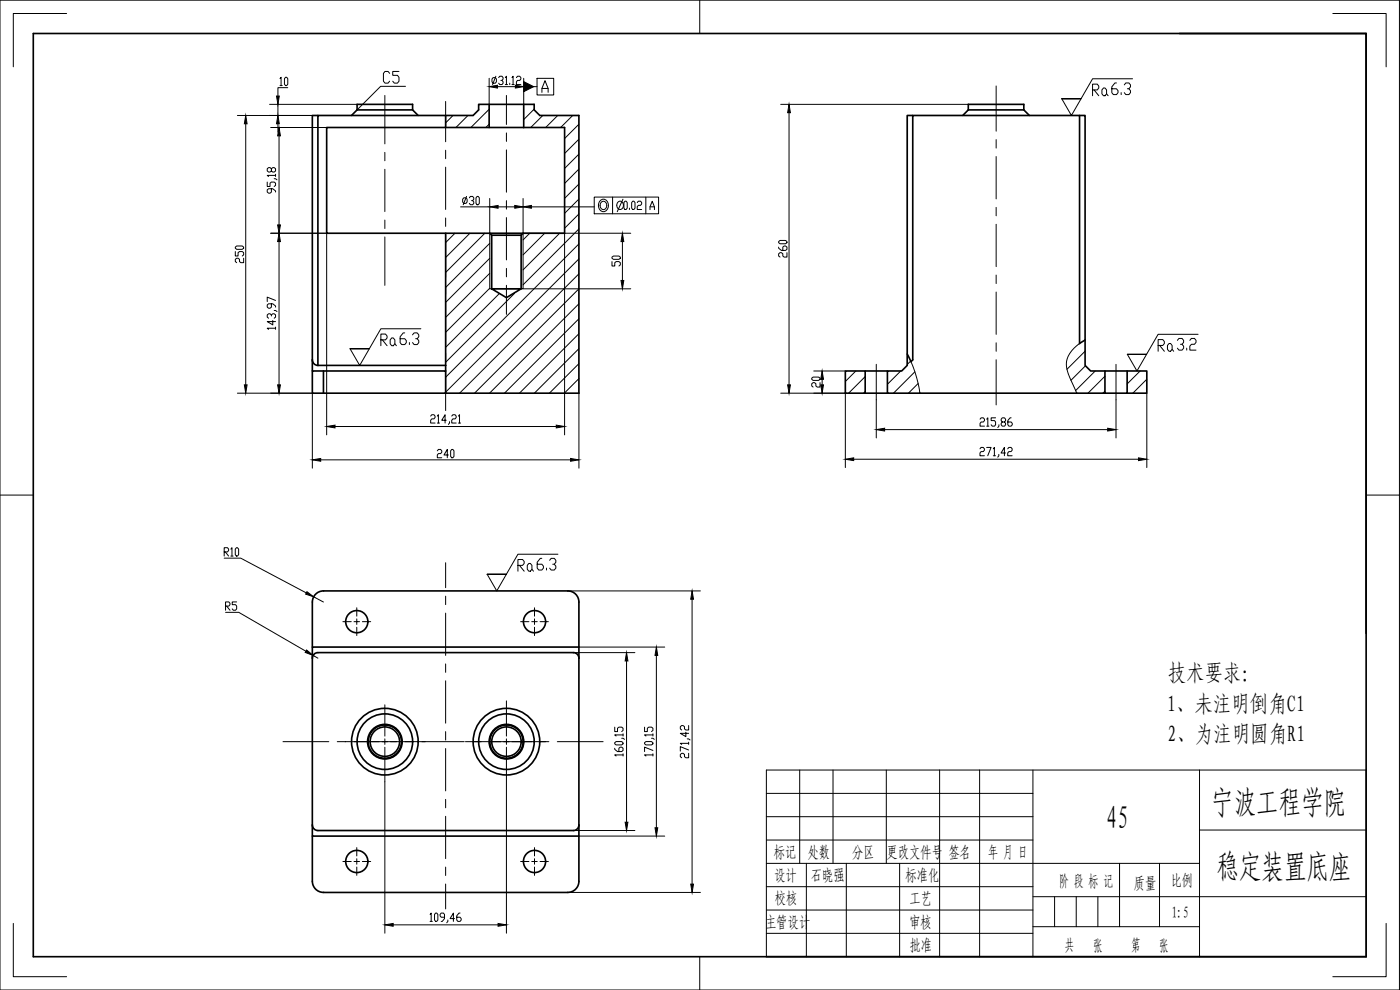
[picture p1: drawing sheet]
<svg xmlns="http://www.w3.org/2000/svg" width="420mm" height="297mm" viewBox="0 0 420 297" stroke-linecap="round" stroke-linejoin="round" font-family="sans-serif">
<g fill="none" stroke="#000" stroke-width=".5">
<path d="M10 10.1h400v276.9h-400zM354 10.1h56v180M95.4 34.6h-1.7v73.4M107.2 33l-1.7 1.6M107.2 33v-1.7h16.6v1.7M107.2 33h16.6M123.8 33l1.7 1.6M133.7 38.3h13.1M146.8 31.3h-3.2v1.7l-1.6 1.6h-8.3M157.2 31.3h-10.4v7h10.4M157.2 31.3h3.1v1.7l1.7 1.6h11.7v83.4h-40M157.2 31.3v7"/>
<path d="M157.2 38.3h12.2v31.7h-35.7M273.9 34.6h-1.6v71.6l1.1 2.3 .5-.5v-73.4h50.1v68.5l1.6-1.1v-67.4h-1.6M290.6 33h16.7M290.6 33v-1.7h16.7v1.7M290.6 33l-1.7 1.6M307.3 33l1.6 1.6M147 70l.6 .6M156.4 70.6h-8.8v16.1M156.4 70.6v16.1M157 70l-.6 .6M147.6 86.7h8.8l-4.4 2.6zM93.7 111.3h40v6.7h-40z"/>
<path d="M93.7 108v3.3M93.7 108l.5 1.2 1.2 .4M95.4 109.6v-75h38.3v3.7h-35.7v31.7h35.7v39.6M95.4 109.6h38.3M97.1 111.3v6.7M133.7 109.6v1.7M253.7 111.3h6v6.7h-6zM259.7 118h6.6M259.7 111.3h6.6M272.3 106.2v3.4l-1.7 1.7h-4.3v6.7h65.3M325.6 102v7.6l1.7 1.7h4.3M338.3 111.3h5.9v6.7h-5.9z"/>
<path d="M338.3 111.3h-6.7v6.7h6.7M93.7 197.5v-3.4h80v3.4M93.7 180.6v13.5M93.7 197.5v50M93.7 180.6a3.3 3.3 0 0 1 3.4-3.3h73.3a3.3 3.3 0 0 1 3.3 3.3M172.1 195.8h-76.7l-1.2 .5-.5 1.2M172.1 195.8l1.2 .5 .4 1.2M173.7 180.6v13.5M173.7 197.5v50M93.7 247.5v3.4h80v-3.4M93.7 250.9v13.5a3.3 3.3 0 0 0 3.4 3.4h73.3a3.3 3.3 0 0 0 3.3-3.4v-13.5M93.7 247.5l.5 1.2 1.2 .5h76.7"/>
<path d="M173.7 247.5l-.4 1.2-1.2 .5"/>
<circle cx="107.1" cy="186.5" r="3.3"/>
<circle cx="160.4" cy="186.5" r="3.3"/>
<circle cx="115.5" cy="222.5" r="10"/>
<circle cx="115.5" cy="222.5" r="8.3"/>
<circle cx="115.5" cy="222.5" r="5"/>
<circle cx="115.5" cy="222.5" r="4.4"/>
<circle cx="115.5" cy="222.5" r="5.2"/>
<circle cx="152" cy="222.5" r="10"/>
<circle cx="152" cy="222.5" r="8.3"/>
<circle cx="152" cy="222.5" r="5"/>
<circle cx="152" cy="222.5" r="4.4"/>
<circle cx="152" cy="222.5" r="5.2"/>
<circle cx="107.1" cy="258.5" r="3.3"/>
<circle cx="160.4" cy="258.5" r="3.3"/>
</g>
<g fill="none" stroke="#000" stroke-width=".3">
<path d="M136 34.6l-2.3 2.3M140.4 34.6l-3.6 3.7M143.8 31.3l-.2 .1M146.8 32.8l-5.5 5.5M146.8 37.3l-1 1M157.2 31.3v.1M160.3 32.7l-3.1 3.2M162.9 34.6l-3.6 3.7M167.4 34.6l-3.6 3.7M171.9 34.6l-3.6 3.7M173.7 37.3l-4.3 4.3M173.7 41.8l-4.3 4.3"/>
<path d="M173.7 46.2l-4.3 4.3M173.7 50.7l-4.3 4.3M173.7 55.2l-4.3 4.3M173.7 59.7l-4.3 4.3M136.5 70l-2.8 2.8M141 70l-7.3 7.3M145.5 70l-11.8 11.8M147 73l-13.3 13.3M147 77.5l-13.3 13.2M159 70l-2 2M163.5 70l-6.5 6.5M168 70l-11 11"/>
<path d="M173.7 64.2l-4.3 4.3M173.7 68.7l-16.7 16.8M173.7 73.2l-40 40M173.7 77.7l-40 40M147 82l-13.3 13.2M147 86.5l-13.3 13.2M149.8 88.1l-16.1 16.1M154.4 88l-20.7 20.7M173.7 82.2l-35.8 35.8M173.7 86.7l-31.3 31.3M173.7 91.2l-26.8 26.8M173.7 95.6l-22.3 22.4"/>
<path d="M173.7 100.1l-17.8 17.9M173.7 104.6l-13.3 13.4M173.7 109.1l-8.8 8.9M173.7 113.6l-4.3 4.4M256.8 111.3l-3.1 3.2M259.7 113l-5 5M259.7 117.5l-.5 .5M270.3 111.3l-4 4M273.3 108.3l-1 1.1M274.6 111.6l-6.5 6.4M275.5 115.1l-2.9 2.9M325.6 105.4l-5.4 5.4"/>
<path d="M325.8 109.7l-4.4 4.4M328.7 111.3l-5.9 5.9M331.6 112.9l-5.1 5.1M331.6 117.4l-.6 .6M342.2 111.3l-3.9 3.9M344.2 113.8l-4.2 4.2"/>
</g>
<g fill="none" stroke="#000" stroke-width=".3">
<path d="M0 .1h420v296.9h-420zM20 4h-16v16.1M210 .1v10M400 4h16v16.1M147 70v16.7h10v-16.7M0 148.5h10M410 148.5h10M110.7 223.8a5 5 0 0 1 4.4-6.3 5 5 0 0 1 5.4 5.5 5 5 0 0 1-6.3 4.4M147.2 223.8a5 5 0 0 1 4.4-6.3 5 5 0 0 1 5.4 5.5 5 5 0 0 1-6.3 4.4M230 238h80M240 231v28M250 231v28"/>
<path d="M266 231v28M282 231v56M294 231v56M310 231v56M360 231v56M230 245h80M230 252h80M230 259h130M242 259v28M254 259v28M270 259v28M336 259v19"/>
<path d="M348 259v19M360 249h50M4 277v16h16M230 266h80M230 273h80M310 278h50M310 269h100M316.5 269v9M323 269v9M329.5 269v9M416 277v16h-16M210 287v10"/>
<path d="M230 287v-56h180v56M230 280h80"/>
</g>
<g fill="none" stroke="#000" stroke-width=".3">
<path d="M115.5 28.6v14.6M133.7 30.4v12.1M152 28.6v8.7M152 39.9v2.5M299 25.8v13.6M115.5 45.7v2.5M115.5 50.8v12.7M133.7 45.1v2.5M133.7 50.2v12.7M152 45v12.7M299 41.9v2.5M299 47v12.7"/>
<path d="M115.5 66v2.6M115.5 71.1v14.5M133.7 65.4v2.5M133.7 70.5v12.7M152 60.2v2.5M152 65.3v12.7M299 62.2v2.6M299 67.3v12.7M133.7 85.7v2.6M133.7 90.8v12.7M152 80.5v2.6M152 85.6v8.7"/>
<path d="M299 82.5v2.6M299 87.6v12.7M133.7 106v2.6M133.7 111.1v12.1M263 109.3v10.7M299 102.9v2.5M299 107.9v13.6M334.9 109.3v10.7M133.7 168.8v7.5M133.7 178.9v2.5M102.9 186.5h2.5M106.2 186.5h.9v.9"/>
<path d="M107.1 185.7v.8h.8M107.1 182.4v2.5M107.1 188.2v2.5M108.7 186.5h2.5M133.7 184v12.7M133.7 199.2v2.5M156.2 186.5h2.5M159.6 186.5h.8v.9M160.4 185.7v.8h.8M160.4 182.4v2.5M160.4 188.2v2.5M162.1 186.5h2.5"/>
<path d="M115.5 211.5v9.4M133.7 204.3v12.7M133.7 219.5v2.6M152 210.3v10.6M84.9 222.5h13.8M101.2 222.5h38.1M114.7 222.5h.8v.9M115.5 221.7v.8h.8M115.5 224.2v10.4M133.7 224.6v12.7M133.7 239.8v2.6M139.7 222.5h25"/>
<path d="M151.2 222.5h.8v.9M152 221.7v.8h.8M152 224.2v10M167.3 222.5h13.7M102.9 258.5h2.5M106.2 258.5h.9v.8M107.1 257.6v.9h.8M107.1 254.3v2.5M108.7 258.5h2.5M133.7 244.9v12.7M156.2 258.5h2.5M159.6 258.5h.8v.8"/>
<path d="M160.4 257.6v.9h.8M160.4 254.3v2.5M162.1 258.5h2.5M107.1 260.1v2.5M133.7 260.2v2.5M133.7 265.2v7.5M160.4 260.1v2.5"/>
</g>
<!-- layer: 0 -->
<path d="M273.4 108.5l1.8 5 .8 4.5M324 103.1a7.4 7.4 0 0 0-3.9 7.3l.6 1.9 2.4 5.7" fill="none" stroke="#000" stroke-width=".3"/>
<g fill="none" stroke="#000" stroke-width=".3">
<path d="M71.2 34.6h22.5M73.7 37.1v78.4M80.9 31.3h26.3M81.2 38.3h16.8M83.4 31.3v3.3M83.4 37.1v2.5M84 23.6l.4-.4v2.5M84 25.7h.7M85.7 23.2h.3l.4 .4v1.7l-.4 .4h-.3l-.3-.4v-1.7zM86.4 26.3h-3v2.5M121.7 25.9h-7.5l-7 7.1M146.8 23.5v7.8"/>
<path d="M148 23.3h.7l.3 .4v.8l-.3 .5h-.7l-.4-.5v-.8zM148.8 22.9l-1 2.5M149.3 26h5.4M149.6 23.3l.4-.4h.7l.3 .4v.4l-.3 .4h-.4M150.7 24.1l.3 .4v.5l-.3 .4h-.7l-.4-.4M151.6 23.3l.4-.4v2.5M151.6 25.4h.7M153 25v.4M153.6 23.3l.4-.4v2.5M153.6 25.4h.7M155 23.3l.3-.4h.7l.3 .4v.4l-.3 .4h-.7l-.3 .4v.9h1.3M157.2 26h4"/>
<path d="M157.2 23.5v7.8M161.2 23.5h5v5h-5zM162.6 27.7v-1.2l1-2.3 .9 2.3v1.2M162.6 26.5h1.9M234.3 31.3h56.3M236.8 33.8v81.7M80.2 54.6v1.4h.8v-1l.4-.4h.9l.4 .4v.6l-.4 .4M81.4 56.6v1l-.4 .4h-.4l-.4-.4v-.6l.4-.4h1.3l.8 .7v.3M81.4 50.6l.5-.3h.4l.4 .3v.7l-.4 .3h-.4l-.5-.3v-.7l-.4-.3h-.4l-.4 .3v.7l.4 .3h.4l.4-.3M82.3 53.6h.4l.4 .4M82.7 52.6h-2.5l.4 .4M82.7 52.3v.7"/>
<path d="M83.7 40.8v26.7M139.2 59.4h.6l.4 .4v.8l-.4 .4h-.6l-.3-.4v-.8zM140 58.9l-1 2.5M140.9 59.4l.3-.5h.6l.4 .5v.4l-.4 .4h-.3M143.2 58.9h.3l.3 .5v1.6l-.3 .4h-.3l-.3-.4v-1.6zM147 59.6v10.4M157 59.6v10.4h32.3M178.3 59.1h19.4v5h-19.4zM183.8 59.1v5M187 59.8l-1.8 3.7M193.8 59.1v5M70.6 75.5v1.3h.8v-1l.5-.3h.8l.4 .3v.7l-.4 .3"/>
<path d="M70.6 74.1l.4-.3h1.7l.4 .3v.4l-.4 .3h-1.7l-.4-.3zM73.1 77.5v1.3h-.8l-.4-.3v-.7l-.5-.3h-.4l-.4 .3v.7l.4 .3M81.2 70h16.8v60.5M83.7 72.5v43M138.2 62.1h8.8M141.8 60.2l.4 .4v.4l-.4 .4h-.6l-.3-.4M149.5 62.1h5M159.5 62.1h18.8M169.4 70v60.5M180 60.3a1.57 1.57 0 0 1 2.1-.1 1.57 1.57 0 0 1 .4 1.9 1.5 1.5 0 0 1-1.7 1.4 1.5 1.5 0 0 1-1.2-1.9zM180.5 60.6a1.19 1.19 0 0 1 1.6 .6 1.19 1.19 0 0 1-.7 1.6 1.23 1.23 0 0 1-1.3-.7 1.23 1.23 0 0 1 .4-1.5zM183.7 78.5v1.3h.8v-1l.4-.3h.8l.5 .3v.7l-.5 .3"/>
<path d="M183.7 77.1l.4-.3h1.6l.5 .3v.4l-.5 .3h-1.6l-.4-.3zM185.5 60.6a1.19 1.19 0 0 1 1.6 .6 1.19 1.19 0 0 1-.7 1.6 1.23 1.23 0 0 1-1.3-.8 1.23 1.23 0 0 1 .4-1.4zM186.8 72.5v11.7M187.6 60.4h.3l.3 .4v1.6l-.3 .5h-.3l-.4-.5v-1.6zM188.9 62.4v.5M189.9 60.4h.3l.4 .4v1.6l-.4 .5h-.3l-.3-.5v-1.6zM191.2 60.8l.4-.4h.6l.4 .4v.4l-.4 .4h-.6l-.4 .4v.9h1.4M195.1 62.9v-.8l.6-1.7 .7 1.7v.8M195.1 62.1h1.3M233.7 74.1v.4l.8 .6h1.3l.4-.3v-.7l-.4-.3h-.5l-.4 .3v1M233.7 72.5l.4-.4h1.7l.4 .4v.3l-.4 .3h-1.7l-.4-.3zM236.2 75.8v1.3h-.9l-.4-.3v-.7l-.4-.3h-.4l-.4 .3v.7l.4 .3"/>
<path d="M81.4 94.8v-.3l-.4-.4h-.4l-.4 .4v.7l.4 .3M81.4 94.5l.5-.4h.4l.4 .4v.7l-.4 .3M81.4 91.2v.9l-.4 .4h-.4l-.4-.4v-.6l.4-.3h1.3l.8 .6v.3M81.9 96.1v1.4l-1.7-1h2.5M82.3 93.2h.4l.4 .3M82.7 98.5h-2.5l.4 .3M82.7 90.1l-2.5-.9v1.3M82.7 98.1v.7M157 86.7h32.3M71.2 118h22.5v22.5M173.7 118v22.5M234.3 118h19.4v22.3"/>
<path d="M243.6 113.5l.4-.4h1.7l.4 .4v.3l-.4 .3h-1.7l-.4-.3zM244.2 111.3h9.5M246.1 114.8v1.3h-.8l-.4-.3v-.7l-.5-.3h-.4l-.4 .3v.7l.4 .3M246.7 113.8v1.7M263 120v11.4M334.9 120v11.4M344.2 118v22.3M96.2 138h75M100.5 128h66.4M129.2 124.8l.4-.4h.6l.4 .4v.5l-.4 .4h-.6l-.4 .4v.8h1.4M131.2 124.8l.4-.4v2.5M131.2 135.3l.4-.5h.6l.4 .5v.4l-.4 .4h-.6l-.4 .4v.8h1.4"/>
<path d="M131.2 126.9h.7M133.9 126.1h-1.3l1-1.7v2.5M134.6 136.5h-1.4l1-1.7v2.5M134.9 126.5v.4l-.3 .4M135.6 124.8l.3-.4h.7l.3 .4v.5l-.3 .4h-.7l-.3 .4v.8h1.3M135.6 134.8h.3l.3 .5v1.6l-.3 .4h-.3l-.4-.4v-1.6zM137.6 124.8l.3-.4v2.5M137.6 126.9h.6M256.2 137.8h85.5M265.5 128.9h66.9M294.1 134.7l.3-.5h.7l.3 .5v.4l-.3 .4h-.7l-.3 .4v.8h1.3M294.1 125.8l.4-.4h.6l.4 .4v.4l-.4 .4h-.6l-.4 .4v.9h1.4"/>
<path d="M296.1 134.2h1.3l-1 2.5M296.1 125.8l.4-.4v2.5M296.1 127.9h.7M298.1 134.7l.3-.5v2.5M298.1 136.7h.7M298.8 125.4h-1.3v.8h1l.3 .4v.8l-.3 .5h-.7l-.3-.5M299.8 136.3v.4l-.4 .5M299.8 127.4v.5l-.3 .4M300.8 126.6l-.3-.4v-.4l.3-.4h.7l.3 .4v.4l-.3 .4h-.7l-.3 .4v.4l.3 .5h.7l.3-.5v-.4l-.3-.4M301.8 135.9h-1.4l1-1.7v2.5M302.4 134.7l.4-.5h.6l.4 .5v.4l-.4 .4h-.6l-.4 .4v.8h1.4M303.5 125.4h-.4l-.6 .8v1.2l.3 .5h.7l.3-.5v-.4l-.3-.4h-1"/>
<path d="M67.3 167.5h4.9l19.7 10.4M67.3 165.6h1l.3-.4v-.4l-.3-.5h-1v2.5M67.6 165.6l1 1.2M69.3 164.8l.3-.5v2.5M69.3 166.8h.6M71 164.3h.3l.3 .5v1.6l-.3 .4h-.3l-.4-.4v-1.6zM94.1 179.1l3 1.5M170.4 177.3h39.8M207.7 179.8v85.5M67.7 183.7h3.9l20.2 11.7M67.7 181.8h1l.3-.4v-.4l-.3-.4h-1v2.5M68 181.8l1 1.3"/>
<path d="M71 180.6h-1.3v.8h1l.3 .4v.9l-.3 .4h-.7l-.3-.4M94 196.6l1.4 .9M172.1 195.8h18.4M173.7 194.1h25.8M188 198.3v48.4M197 196.6v51.8M184.5 218.2v1.3h.8v-1l.4-.3h.9l.4 .3v.7l-.4 .3M193.4 218.2v1.3h.9v-1l.4-.3h.8l.5 .3v.7l-.5 .3M205.8 219.7v1.3l-1.6-1h2.5M206.7 217.7v1.3h-.9l-.4-.3v-.7l-.4-.3h-.4l-.4 .3v.7l.4 .3M115.5 234.6v45.4M152 234.2v45.8"/>
<path d="M184.5 224.5v.3l.8 .7h1.3l.4-.3v-.7l-.4-.3h-.4l-.5 .3v1M184.5 222.8l.4-.3h1.7l.4 .3v.4l-.4 .3h-1.7l-.4-.3zM186.6 221.5h.4l.4 .3M187 226.5h-2.5l.4 .3M187 220.5h-2.5l.4 .3M187 220.2v.6M187 226.2v.6M193.4 222.8l.5-.3h1.6l.5 .3v.4l-.5 .3h-1.6l-.5-.3zM195.5 221.5h.5l.4 .3M196 226.5h-2.6l.5 .3M196 225.2l-2.6-1v1.3M196 220.5h-2.6l.5 .3"/>
<path d="M196 220.2v.6M196 226.2v.6M206.2 221.7h.5l.4 .3M206.7 226v1.4h-.9l-.4-.4v-.6l-.4-.4h-.4l-.4 .4v.6l.4 .4M206.7 225l-2.5-1v1.4M206.7 223h-2.5l.4 .4M206.7 222.7v.7M172.1 249.2h18.4M173.7 250.9h25.8M118 277.5h31.5M129.1 274.4l.3-.4v2.5M129.1 276.5h.6"/>
<path d="M130.7 274h.4l.3 .4v1.6l-.3 .5h-.4l-.3-.5v-1.6zM133.4 275.2h-1l-.3-.4v-.4l.3-.4h.7l.3 .4v1.2l-.7 .9h-.3M134.4 276v.5l-.3 .4M136.4 275.6h-1.3l1-1.6v2.5M138.1 274h-.4l-.6 .8v1.2l.3 .5h.7l.3-.5v-.4l-.3-.4h-1M170.4 267.8h39.8"/>
</g>
<g fill="#000" stroke="#000" stroke-width=".3">
<path d="M73.7 34.6l.5 2.5h-.9zM83.4 34.6l.4 2.5h-.8zM83 28.8h.8l-.4 2.5zM146.8 26l2.5-.4v.8zM154.7 25.6l2.5 .4-2.5 .4zM157.2 24.5l3 1.5-3 1.5zM236.8 31.3l.4 2.5h-.8zM83.7 38.3l.5 2.5h-.9zM83.3 67.5h.9l-.5 2.5zM83.7 70l.5 2.5h-.9zM147 62.1l2.5-.5v.9zM154.5 61.6l2.5 .5-2.5 .4z"/>
<path d="M157 62.1l2.5-.5v.9zM186.8 70l.4 2.5h-.8zM186.4 84.2h.8l-.4 2.5zM73.3 115.5h.9l-.5 2.5zM83.3 115.5h.9l-.5 2.5zM236.4 115.5h.8l-.4 2.5zM246.3 115.5h.8l-.4 2.5zM246.7 111.3l.4 2.5h-.8zM93.7 138l2.5-.4v.8zM98 128l2.5-.4v.8zM166.9 127.6l2.5 .4-2.5 .4zM171.2 137.6l2.5 .4-2.5 .4z"/>
<path d="M253.7 137.8l2.5-.4v.8zM263 128.9l2.5-.4v.8zM332.4 128.5l2.5 .4-2.5 .4zM341.7 137.4l2.5 .4-2.5 .4zM92.1 177.5l2 1.6-2.4-.8zM207.7 177.3l.4 2.5h-.8zM92 195l2 1.6-2.4-.8zM188 195.8l.4 2.5h-.8zM197 194.1l.4 2.5h-.8zM187.6 246.7h.8l-.4 2.5zM196.6 248.4h.8l-.4 2.5zM115.5 277.5l2.5-.4v.8z"/>
<path d="M149.5 277.1l2.5 .4-2.5 .4zM207.3 265.3h.8l-.4 2.5z"/>
</g>
<path d="M324.4 29.6h-5.7h5.7M339.9 23.6h-12l-6.4 11-2.8-5M126.3 98.6h-12l-6.4 11-2.8-5M110.8 104.6h-5.7h5.7M344.1 106.3h-5.8h5.8M359.6 100.3h-12l-6.4 11-2.9-5M152 172.3h-5.8h5.8M167.4 166.3h-12l-6.3 11-2.9-5" fill="none" stroke="#000" stroke-width=".3"/>
<g font-size="9.7">
<text x="363.5" y="244.3">宁波工程学院</text>
<text x="332" y="248.8">45</text>
<text x="365.1" y="263.3">稳定装置底座</text>
</g>
<g font-size="7.1">
<text x="113.9" y="26.1">C5</text>
<text x="326.7" y="30">Ra</text>
<text x="332.3" y="29.6">6.3</text>
<text x="113.2" y="105.1">Ra</text>
<text x="118.9" y="104.8">6.3</text>
<text x="346.4" y="106.5">Ra</text>
<text x="352.1" y="106.2">3.2</text>
<text x="154.2" y="172.5">Ra</text>
<text x="159.8" y="172.2">6.3</text>
</g>
<g font-size="6.9">
<text x="350.5" y="204.3">技术要求：</text>
<text x="350.2" y="213.5">1、未注明倒角C1</text>
<text x="350.4" y="222.7">2、为注明圆角R1</text>
</g>
<g font-size="4.8">
<text x="232.3" y="257.5">标记</text>
<text x="242.3" y="257.5">处数</text>
<text x="255.7" y="257.3">分区</text>
<text x="266.1" y="257.5">更改文件号</text>
<text x="284.7" y="257.5">签名</text>
<text x="296.6" y="257.5">年 月 日</text>
<text x="232.4" y="264.3">设计</text>
<text x="243.4" y="264.3">石晓强</text>
<text x="271.7" y="264.5">标准化</text>
<text x="317.8" y="266.1">阶 段 标 记</text>
<text x="340.3" y="266.6">质量</text>
<text x="351.4" y="265.9">比例</text>
<text x="232.5" y="271.2">校核</text>
<text x="272.9" y="271.1">工艺</text>
<text x="351.7" y="275.5">1:5</text>
<text x="229.7" y="278.5">主管设计</text>
<text x="272.9" y="278.5">审核</text>
<text x="272.9" y="285.4">批准</text>
<text x="319.5" y="285.4">共</text>
<text x="328" y="285.4">张</text>
<text x="339.4" y="285.4">第</text>
<text x="347.9" y="285.4">张</text>
</g>
</svg>
